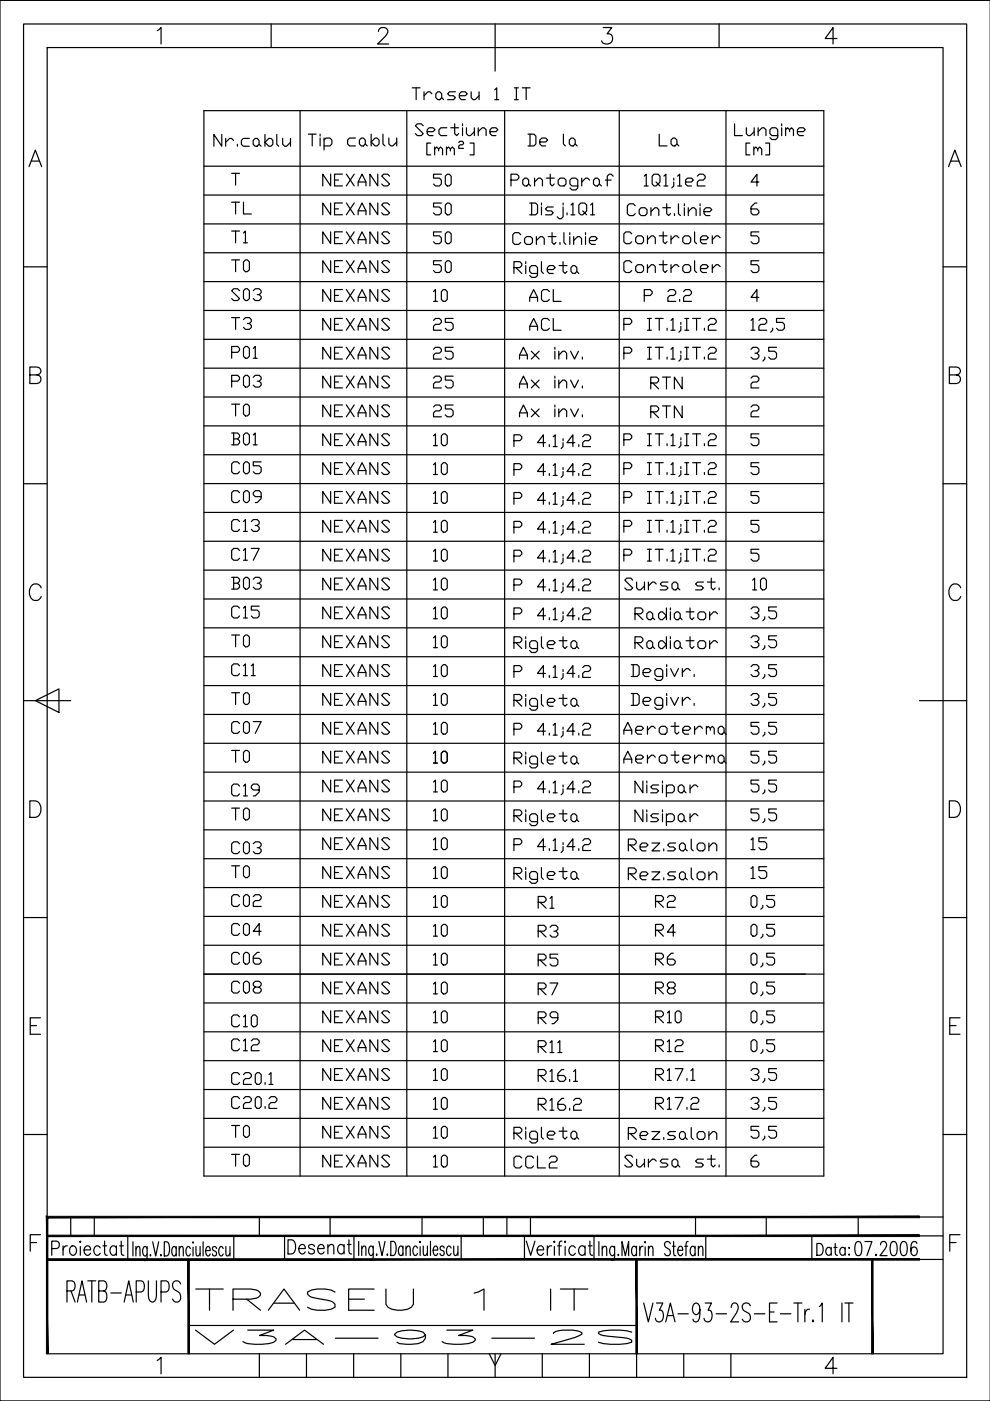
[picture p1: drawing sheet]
<svg xmlns="http://www.w3.org/2000/svg" width="210mm" height="297mm" viewBox="0 0 210 297" stroke-linecap="round" stroke-linejoin="round" font-family="sans-serif">
<!-- layer: 0 -->
<g fill="none" stroke="#000" stroke-width=".25">
<path d="M0 .1h210v296.9h-210zM5 5.1h200v286.9h-200zM10 10.1h190v276.9h-190zM33.3 6.5l.9-.7v3.5M57.5 5.1v5M80.2 6.7a.87 .87 0 0 1 .7-.9h.7a.85 .85 0 0 1 .5 1.4l-2 2.1h2.3M105 5.1v10M127.9 5.8h1.8l-1 1.4a1.12 1.12 0 0 1 1.2 1.3 1.12 1.12 0 0 1-1.5 .8l-.5-.1-.3-.5M152.5 5.1v5M177.5 8.2h-2.5l1.6-2.4v3.5M6.2 35.3l1.3-3.5 1.3 3.5M6.7 34.2h1.6"/>
<path d="M43.2 23.5h131.5v225.9h-131.5zM43.2 35.2h131.5M49.1 36.8h1.7M50 36.8v2.5M63.6 23.5v225.9M65.4 28.4h1.6M66.2 28.4v2.5M67.9 28.4v.5M67.9 29.3v1.6M68.7 29.7l.4-.4h.9l.4 .4v.8l-.4 .4h-1.3M68.7 29.3v2.5M75.4 29.3h-1.3l-.4 .4v.8l.4 .4h1.3"/>
<path d="M76.6 29.3h.4l.4 .4v.8l-.4 .4h-.4l-.4-.4v-.8zM77.4 30.5l.5 .4M78.7 30.1l.8-.8h.4l.5 .4v.8l-.5 .4h-.4zM78.7 28.4v2.5M81.2 28.4v2.1l.4 .4M82.4 29.3v1.2l.5 .4h.4l.8-.8M84.1 29.3v1.6M86.3 23.5v225.9M107 23.5v225.9M131.3 23.5v225.9M136.6 37.3l.4-.4v2.5M136.6 39.4h.8"/>
<path d="M139.1 38.6l.4 .4-.4 .4h-.4l-.4-.4v-1.7l.4-.4h.8l.4 .4v1.3l-.4 .4 .4 .4M140.8 37.3l.4-.4v2.5M140.8 39.4h.8M142.9 38.6v.8l-.5 .4M142.9 37.8v.4M143.7 37.3l.4-.4v2.5M143.7 39.4h.8M145.4 38.6h1.2l.4-.4-.4-.4h-.8l-.4 .4v.8l.4 .4h.8M147.8 37.3l.5-.4h.8l.4 .4v.5l-.4 .4h-.8l-.5 .4v.8h1.7M153.9 23.5v225.9M160.9 38.6h-1.7l1.3-1.7v2.5M201.1 35.3l1.3-3.5 1.4 3.5"/>
<path d="M201.6 34.2h1.7M5 56.6h5M43.2 47.5h131.5M43.2 53.6h131.5M43.2 59.7h131.5M43.2 41.4h131.5M109 56.7h1.2l.4-.4v-.4l-.4-.4h-1.2v2.5M109.4 56.7l1.2 1.3M110.4 49.7l-.4-.4h-.9l-.4 .4v1.7l.4 .4h.9l.4-.4M111.2 50.6l.4-.4h.9l.4 .4v.8l-.4 .4h-.9l-.4-.4zM111.5 55.5v.4M111.5 56.3v1.7"/>
<path d="M112.3 43h1.3l.4 .5v1.6l-.4 .4h-1.3M112.7 43v2.5M113.7 51l.9-.8h.4l.4 .4v1.2M113.7 50.2v1.6M114 58h-1.3l-.4-.4v-.9l.4-.4h.8l.5 .4v1.7l-.5 .4h-.8l-.4-.4M114.8 55.5v2.1l.4 .4M114.8 43.9v1.6M116 57.1h1.3l.4-.4-.4-.4h-.8l-.5 .4v.9l.5 .4h.8M116.2 50.2h1.7M117.1 49.3v2.1l.4 .4 .4-.4M117.3 43.9h-1.2l-.5 .4 .5 .4h.8l.4 .4-.4 .4h-1.3M118.5 56.3h1.7"/>
<path d="M118.7 51.4v.4M119.4 55.5v2.1l.4 .4 .4-.4M119.4 43.9v2.1l-.4 .4h-.4l-.5-.4M119.6 49.3v2.1l.4 .4M120.2 45.1v.4M120.8 49.3v.4M120.8 50.2v1.6M121.1 43.5l.4-.5v2.5M121.1 45.5h.8M121.5 56.3h.4l.4 .4v.9l-.4 .4h-.4l-.4-.4v-.9zM121.6 51l.9-.8h.4l.4 .4v1.2M121.6 50.2v1.6"/>
<path d="M122.3 57.6l.4 .4M123.6 44.7l.4 .4-.4 .4h-.5l-.4-.4v-1.6l.4-.5h.9l.4 .5v1.2l-.4 .4 .4 .4M124.1 49.3v.4M124.1 50.2v1.6M125 51h1.2l.4-.4-.4-.4h-.8l-.4 .4v.8l.4 .4h.8M125.2 43.5l.4-.5v2.5M125.2 45.5h.9M134.7 43.6l-.4-.4h-.9l-.4 .4v1.7l.4 .4h.9l.4-.4M135.5 44.5l.4-.5h.9l.4 .5v.8l-.4 .4h-.9l-.4-.4zM138 44.9l.9-.9h.4l.4 .5v1.2M138 44v1.7M140.5 44h1.7"/>
<path d="M141.4 43.2v2.1l.4 .4 .4-.4M143 45.3v.4M143.8 43.2v2.1l.5 .4M145.1 43.2v.4M145.1 44v1.7M145.9 44.9l.9-.9h.4l.4 .5v1.2M145.9 44v1.7M148.4 43.2v.4M148.4 44v1.7M149.3 44.9h1.2l.4-.4-.4-.5h-.8l-.4 .5v.8l.4 .4h.8M160.5 43h-.4l-.9 .9v1.2l.4 .4h.9l.4-.4v-.4l-.4-.4h-1.3M160.9 49.2h-1.7v.8h1.3l.4 .4v.9l-.4 .4h-.9l-.4-.4"/>
<path d="M160.9 55.3h-1.7v.8h1.3l.4 .4v.9l-.4 .4h-.9l-.4-.4M200 56.6h5M6.3 79.5h1.5l.5-.2a.8 .8 0 0 0 0-1.3l-.5-.2h-1.5v3.5h1.5a.92 .92 0 0 0 .9-.9 .92 .92 0 0 0-.9-.9M43.2 78.1h131.5M43.2 71.9h131.5M43.2 65.8h131.5M132.3 68.8h1.2l.4-.4v-.5l-.4-.4h-1.2v2.5M132.3 74.9h1.2l.4-.4v-.5l-.4-.4h-1.2v2.5M137.3 67.5h.8M137.3 70h.8M137.3 73.6h.8M137.3 76.1h.8"/>
<path d="M137.7 67.5v2.5M137.7 73.6v2.5M138.9 67.5h1.7M138.9 73.6h1.7M139.8 67.5v2.5M139.8 73.6v2.5M141.4 69.6v.4M141.4 75.7v.4M142.3 67.9l.4-.4v2.5M142.3 74l.4-.4v2.5M142.3 70h.8M142.3 76.1h.8"/>
<path d="M144.4 69.2v.8l-.5 .4M144.4 75.3v.8l-.5 .5M144.4 68.4v.4M144.4 74.5v.4M145.2 67.5h.8M145.2 70h.8M145.2 73.6h.8M145.2 76.1h.8M145.6 67.5v2.5M145.6 73.6v2.5M146.9 67.5h1.6M146.9 73.6h1.6"/>
<path d="M147.7 67.5v2.5M147.7 73.6v2.5M149.4 69.6v.4M149.4 75.7v.4M150.2 67.9l.4-.4h.8l.4 .4v.5l-.4 .4h-.8l-.4 .4v.8h1.6M150.2 74l.4-.4h.8l.4 .4v.5l-.4 .4h-.8l-.4 .4v.8h1.6M160.9 63.1h-1.7l1.3-1.7v2.5M201.3 79.5h1.5l.5-.2a.8 .8 0 0 0 0-1.3l-.5-.2h-1.5v3.5h1.5a.92 .92 0 0 0 .9-.9 .92 .92 0 0 0-.9-.9M43.2 84.2h131.5M43.2 96.4h131.5M43.2 90.3h131.5M109 93.4h1.2l.4-.4v-.4l-.4-.4h-1.2v2.5"/>
<path d="M109 99.6h1.2l.4-.5v-.4l-.4-.4h-1.2v2.5M115.6 93.8h-1.6l1.2-1.6v2.5M115.6 100h-1.6l1.2-1.7v2.5M116.5 94.3v.4M117.3 92.6l.4-.4v2.5M117.3 98.7l.4-.4v2.5M117.3 94.7h.8M119.4 93.8v.9l-.4 .4M119.4 100v.8l-.4 .4M119.4 93v.4M119.4 99.1v.5M121.9 93.8h-1.7l1.3-1.6v2.5"/>
<path d="M121.9 100h-1.7l1.3-1.7v2.5M122.7 94.3v.4M123.5 92.6l.5-.4h.8l.4 .4v.4l-.4 .4h-.8l-.5 .4v.9h1.7M123.5 98.7l.5-.4h.8l.4 .4v.4l-.4 .5h-.8l-.5 .4v.8h1.7M132.3 93.2h1.2l.4-.4v-.4l-.4-.4h-1.2v2.5M132.3 99.4h1.2l.4-.5v-.4l-.4-.4h-1.2v2.5M137.3 94.5h.8M137.3 98.1h.8M137.7 92v2.5M137.7 98.1v2.5M138.9 98.1h1.7M139.8 92v2.5"/>
<path d="M139.8 98.1v2.5M141.4 94.1v.4M142.3 92.4l.4-.4v2.5M142.3 98.5l.4-.4v2.5M142.3 94.5h.8M144.4 93.7v.8l-.5 .4M144.4 99.8v.8l-.5 .4M144.4 92.8v.4M144.4 98.9v.5M145.2 94.5h.8M145.2 98.1h.8M145.6 92v2.5"/>
<path d="M145.6 98.1v2.5M146.9 92h1.6M146.9 98.1h1.6M147.7 92v2.5M147.7 98.1v2.5M149.4 94.1v.4M150.2 92.4l.4-.4h.8l.4 .4v.4l-.4 .4h-.8l-.4 .5v.8h1.6M150.2 98.5l.4-.4h.8l.4 .4v.4l-.4 .5h-.8l-.4 .4v.8h1.6M159.2 80.2l.4-.4h.9l.4 .4v.4l-.4 .4h-.9l-.4 .4v.9h1.7M159.2 86.3l.4-.4h.9l.4 .4v.4l-.4 .4h-.9l-.4 .4v.9h1.7M160.9 92h-1.7v.8h1.3l.4 .4v.9l-.4 .4h-.9l-.4-.4M160.9 98.1h-1.7v.8h1.3l.4 .5v.8l-.4 .4h-.9l-.4-.4"/>
<path d="M5 102.6h5M43.2 114.8h131.5M43.2 108.6h131.5M43.2 102.5h131.5M109 111.8h1.2l.4-.4v-.4l-.4-.5h-1.2v2.5M109 105.7h1.2l.4-.5v-.4l-.4-.4h-1.2v2.5M109 117.9h1.2l.4-.4v-.4l-.4-.4h-1.2v2.5M115.6 112.2h-1.6l1.2-1.7v2.5M115.6 106.1h-1.6l1.2-1.7v2.5M115.6 118.3h-1.6l1.2-1.6v2.5M116.5 100.4v.4M116.5 106.5v.4"/>
<path d="M116.5 112.6v.4M116.5 118.7v.5M117.3 111l.4-.5v2.5M117.3 104.8l.4-.4v2.5M117.3 117.1l.4-.4v2.5M117.3 100.8h.8M117.3 113h.8M117.3 106.9h.8M117.3 119.2h.8M119.4 112.2v.8l-.4 .4M119.4 106.1v.8l-.4 .4M119.4 118.3v.9l-.4 .4"/>
<path d="M119.4 105.2v.5M119.4 111.4v.4M119.4 117.5v.4M121.9 112.2h-1.7l1.3-1.7v2.5M121.9 106.1h-1.7l1.3-1.7v2.5M121.9 118.3h-1.7l1.3-1.6v2.5M122.7 100.4v.4M122.7 106.5v.4M122.7 112.6v.4M122.7 118.7v.5M123.5 111l.5-.5h.8l.4 .5v.4l-.4 .4h-.8l-.5 .4v.8h1.7M123.5 104.8l.5-.4h.8l.4 .4v.4l-.4 .5h-.8l-.5 .4v.8h1.7"/>
<path d="M123.5 117.1l.5-.4h.8l.4 .4v.4l-.4 .4h-.8l-.5 .4v.9h1.7M132.3 111.6h1.2l.4-.4v-.4l-.4-.5h-1.2v2.5M132.3 105.5h1.2l.4-.4v-.5l-.4-.4h-1.2v2.5M132.3 117.7h1.2l.4-.4v-.4l-.4-.4h-1.2v2.5M137.3 100.6h.8M137.3 110.3h.8M137.3 112.8h.8M137.3 104.2h.8M137.3 106.7h.8M137.3 116.5h.8M137.3 119h.8M137.7 104.2v2.5"/>
<path d="M137.7 110.3v2.5M137.7 116.5v2.5M138.9 110.3h1.7M138.9 104.2h1.7M138.9 116.5h1.7M139.8 104.2v2.5M139.8 110.3v2.5M139.8 116.5v2.5M141.4 100.2v.4M141.4 106.3v.4M141.4 112.4v.4M141.4 118.5v.5"/>
<path d="M142.3 110.8l.4-.5v2.5M142.3 104.6l.4-.4v2.5M142.3 116.9l.4-.4v2.5M142.3 100.6h.8M142.3 112.8h.8M142.3 106.7h.8M142.3 119h.8M144.4 112v.8l-.5 .5M144.4 105.9v.8l-.5 .4M144.4 118.1v.9l-.5 .4M144.4 105.1v.4M144.4 111.2v.4"/>
<path d="M144.4 117.3v.4M145.2 100.6h.8M145.2 110.3h.8M145.2 112.8h.8M145.2 104.2h.8M145.2 106.7h.8M145.2 116.5h.8M145.2 119h.8M145.6 104.2v2.5M145.6 110.3v2.5M145.6 116.5v2.5M146.9 110.3h1.6"/>
<path d="M146.9 104.2h1.6M146.9 116.5h1.6M147.7 104.2v2.5M147.7 110.3v2.5M147.7 116.5v2.5M149.4 100.2v.4M149.4 106.3v.4M149.4 112.4v.4M149.4 118.5v.5M150.2 110.8l.4-.5h.8l.4 .5v.4l-.4 .4h-.8l-.4 .4v.8h1.6M150.2 104.6l.4-.4h.8l.4 .4v.5l-.4 .4h-.8l-.4 .4v.8h1.6M150.2 116.9l.4-.4h.8l.4 .4v.4l-.4 .4h-.8l-.4 .4v.9h1.6"/>
<path d="M160.9 110.3h-1.7v.9h1.3l.4 .4v.8l-.4 .4h-.9l-.4-.4M160.9 104.2h-1.7v.9h1.3l.4 .4v.8l-.4 .4h-.9l-.4-.4M160.9 116.5h-1.7v.8h1.3l.4 .4v.8l-.4 .5h-.9l-.4-.5M200 102.6h5M8.7 124.6a1.29 1.29 0 0 0-1.4-.8 1.29 1.29 0 0 0-1.1 1.3 1.54 1.54 0 0 0 .4 1.7 1.54 1.54 0 0 0 1.6 .3l.5-.6M43.2 139.2h131.5M43.2 133.1h131.5M43.2 127h131.5M43.2 120.9h131.5M109 124h1.2l.4-.4v-.4l-.4-.4h-1.2v2.5M109 130.1h1.2l.4-.4v-.4l-.4-.4h-1.2v2.5M109 136.3h1.2l.4-.5v-.4l-.4-.4h-1.2v2.5"/>
<path d="M109.4 136.3l1.2 1.2M111.5 135v.4M111.5 135.8v1.7M114 137.5h-1.3l-.4-.4v-.8l.4-.5h.8l.5 .5v1.6l-.5 .4h-.8l-.4-.4M114.8 135v2.1l.4 .4M115.6 124.4h-1.6l1.2-1.6v2.5M115.6 130.6h-1.6l1.2-1.7v2.5M116 136.7h1.3l.4-.4-.4-.5h-.8l-.5 .5v.8l.5 .4h.8M116.5 124.9v.4M116.5 131v.4M117.3 123.2l.4-.4v2.5M117.3 129.3l.4-.4v2.5"/>
<path d="M117.3 125.3h.8M117.3 131.4h.8M118.5 135.8h1.7M119.4 124.4v.9l-.4 .4M119.4 130.6v.8l-.4 .4M119.4 135v2.1l.4 .4 .4-.4M119.4 123.6v.4M119.4 129.7v.4M121.1 136.3l.4-.5h.4l.4 .5v.8l-.4 .4h-.4l-.4-.4zM121.9 124.4h-1.7l1.3-1.6v2.5M121.9 130.6h-1.7l1.3-1.7v2.5M122.3 137.1l.4 .4"/>
<path d="M122.7 124.9v.4M122.7 131v.4M123.5 123.2l.5-.4h.8l.4 .4v.4l-.4 .4h-.8l-.5 .4v.9h1.7M123.5 129.3l.5-.4h.8l.4 .4v.4l-.4 .4h-.8l-.5 .5v.8h1.7M203.7 124.6a1.29 1.29 0 0 0-1.5-.8 1.29 1.29 0 0 0-1 1.3 1.54 1.54 0 0 0 .3 1.7 1.54 1.54 0 0 0 1.7 .3l.5-.6M5 148.6h10M7.5 148.6l5-2.5v5zM43.2 157.6h131.5M43.2 151.5h131.5M43.2 145.4h131.5M109 142.4h1.2l.4-.4v-.5l-.4-.4h-1.2v2.5M109 154.6h1.2l.4-.4v-.4l-.4-.4h-1.2v2.5"/>
<path d="M109 148.5h1.2l.4-.4v-.4l-.4-.5h-1.2v2.5M109.4 148.5l1.2 1.2M111.5 147.2v.5M111.5 148.1v1.6M111.5 159.5v.4M114 149.7h-1.3l-.4-.4v-.8l.4-.4h.8l.5 .4v1.7l-.5 .4h-.8l-.4-.4M114.8 147.2v2.1l.4 .4M114.8 159.5v2.1l.4 .4M115.6 142.8h-1.6l1.2-1.7v2.5M115.6 155h-1.6l1.2-1.6v2.5M116 148.9h1.3l.4-.4-.4-.4h-.8l-.5 .4v.8l.5 .4h.8M116.5 143.2v.4"/>
<path d="M116.5 155.4v.5M117.3 141.5l.4-.4v2.5M117.3 153.8l.4-.4v2.5M117.3 143.6h.8M117.3 155.9h.8M118.5 148.1h1.7M119.4 142.8v.8l-.4 .4M119.4 155v.9l-.4 .4M119.4 147.2v2.1l.4 .4 .4-.4M119.4 159.5v2.1l.4 .4 .4-.4M119.4 142v.4M119.4 154.2v.4"/>
<path d="M121.1 148.5l.4-.4h.4l.4 .4v.8l-.4 .4h-.4l-.4-.4zM121.9 142.8h-1.7l1.3-1.7v2.5M121.9 155h-1.7l1.3-1.6v2.5M122.3 149.3l.4 .4M122.7 143.2v.4M122.7 155.4v.5M123.5 141.5l.5-.4h.8l.4 .4v.5l-.4 .4h-.8l-.5 .4v.8h1.7M123.5 153.8l.5-.4h.8l.4 .4v.4l-.4 .4h-.8l-.5 .4v.9h1.7M133.8 140.9h1.3l.4 .4v1.7l-.4 .4h-1.3M133.8 147h1.3l.4 .5v1.6l-.4 .4h-1.3M134.3 140.9v2.5M134.3 147v2.5"/>
<path d="M136.3 142.6h1.3l.4-.4-.4-.4h-.8l-.5 .4v.8l.5 .4h.8M136.3 148.7h1.3l.4-.4-.4-.4h-.8l-.5 .4v.8l.5 .4h.8M140.5 143.4h-1.2l-.5-.4v-.8l.5-.4h.8l.4 .4v1.6l-.4 .5h-.8l-.5-.5M140.5 149.5h-1.2l-.5-.4v-.8l.5-.4h.8l.4 .4v1.7l-.4 .4h-.8l-.5-.4M141.4 140.9v.4M141.4 141.8v1.6M141.4 147v.5M141.4 147.9v1.6M142.2 141.8l.8 1.6 .8-1.6M142.2 147.9l.8 1.6 .8-1.6M144.7 141.8v1.6M144.7 147.9v1.6"/>
<path d="M146.3 142.2l-.4-.4h-.4l-.8 .8M146.3 148.3l-.4-.4h-.4l-.8 .8M147.2 143v.4M147.2 149.1v.4M195 148.6h10M6.3 169.8h1.2a1.87 1.87 0 0 1 1.2 1.7 1.87 1.87 0 0 1-1.2 1.8h-1.2zM43.2 169.8h131.5M43.2 163.7h131.5M43.2 175.9h131.5M109 173h1.2l.4-.5v-.4l-.4-.4h-1.2v2.5M109 166.8h1.2l.4-.4v-.4l-.4-.4h-1.2v2.5M109 160.7h1.2l.4-.4v-.4l-.4-.4h-1.2v2.5"/>
<path d="M109 179.1h1.2l.4-.4v-.4l-.4-.5h-1.2v2.5M109.4 173l1.2 1.2M109.4 160.7l1.2 1.3M111.5 160.3v1.7M111.5 171.7v.4M111.5 172.5v1.7M114 174.2h-1.3l-.4-.4v-.8l.4-.5h.8l.5 .5v1.6l-.5 .4h-.8l-.4-.4M114 162h-1.3l-.4-.4v-.9l.4-.4h.8l.5 .4v1.7l-.5 .4h-.8l-.4-.4M114.8 171.7v2.1l.4 .4M115.6 167.3h-1.6l1.2-1.7v2.5M115.6 179.5h-1.6l1.2-1.7v2.5M116 173.4h1.3l.4-.4-.4-.5h-.8l-.5 .5v.8l.5 .4h.8"/>
<path d="M116 161.1h1.3l.4-.4-.4-.4h-.8l-.5 .4v.9l.5 .4h.8M116.5 167.7v.4M116.5 179.9v.4M117.3 166l.4-.4v2.5M117.3 178.3l.4-.5v2.5M117.3 168.1h.8M118.5 172.5h1.7M118.5 160.3h1.7M119.4 171.7v2.1l.4 .4 .4-.4M119.4 167.3v.8l-.4 .4M119.4 179.5v.8l-.4 .4M119.4 166.4v.4"/>
<path d="M119.4 178.7v.4M121.1 173l.4-.5h.4l.4 .5v.8l-.4 .4h-.4l-.4-.4zM121.1 160.7l.4-.4h.4l.4 .4v.9l-.4 .4h-.4l-.4-.4zM121.9 167.3h-1.7l1.3-1.7v2.5M121.9 179.5h-1.7l1.3-1.7v2.5M122.3 173.8l.4 .4M122.3 161.6l.4 .4M122.7 167.7v.4M122.7 179.9v.4M123.5 166l.5-.4h.8l.4 .4v.4l-.4 .4h-.8l-.5 .5v.8h1.7M123.5 178.3l.5-.5h.8l.4 .5v.4l-.4 .4h-.8l-.5 .4v.8h1.7M136.3 165.6v2.5l-1.7-2.5v2.5"/>
<path d="M136.3 171.7v2.5l-1.7-2.5v2.5M137.1 165.6v.4M137.1 166.4v1.7M137.1 171.7v.4M137.1 172.5v1.7M139.6 166.4h-1.2l-.4 .4 .4 .5h.8l.4 .4-.4 .4h-1.2M139.6 172.5h-1.2l-.4 .5 .4 .4h.8l.4 .4-.4 .4h-1.2M140.5 165.6v.4M140.5 166.4v1.7M140.5 171.7v.4M140.5 172.5v1.7M141.3 166.8l.4-.4h.8l.5 .4v.9l-.5 .4h-1.2"/>
<path d="M141.3 173l.4-.5h.8l.5 .5v.8l-.5 .4h-1.2M141.3 166.4v2.5M141.3 172.5v2.5M143.8 166.8l.4-.4h.4l.4 .4v.9l-.4 .4h-.4l-.4-.4zM143.8 173l.4-.5h.4l.4 .5v.8l-.4 .4h-.4l-.4-.4zM145 167.7l.5 .4M145 173.8l.5 .4M146.3 166.4v1.7M146.3 172.5v1.7M148 166.8l-.4-.4h-.5l-.8 .9M148 173l-.4-.5h-.5l-.8 .9M201.3 169.8h1.1a1.87 1.87 0 0 1 1.3 1.7 1.87 1.87 0 0 1-1.3 1.8h-1.1z"/>
<path d="M5 194.5h5M43.2 188.2h131.5M43.2 182.1h131.5M43.2 194.3h131.5M109 185.2h1.2l.4-.4v-.4l-.4-.5h-1.2v2.5M109.4 185.2l1.2 1.2M111.5 183.9v.5M111.5 184.8v1.6M114 186.4h-1.3l-.4-.4v-.8l.4-.4h.8l.5 .4v1.7l-.5 .4h-.8l-.4-.4M114.8 183.9v2.1l.4 .4M116 185.6h1.3l.4-.4-.4-.4h-.8l-.5 .4v.8l.5 .4h.8M117.3 180.3h.8"/>
<path d="M118.5 184.8h1.7M119.4 183.9v2.1l.4 .4 .4-.4M121.1 185.2l.4-.4h.4l.4 .4v.8l-.4 .4h-.4l-.4-.4zM122.3 186l.4 .4M200 194.5h5M6.4 217.5h1.3M8.6 215.8h-2.2v3.5h2.2M43.2 218.8h131.5M43.2 212.6h131.5M43.2 206.5h131.5M43.2 200.4h131.5M159.2 202.5l.4-.4h.5l.4 .4v1.7l-.4 .4h-.5l-.4-.4z"/>
<path d="M161.7 204.2v.4l-.4 .4M164.2 202.1h-1.6v.8h1.2l.4 .5v.8l-.4 .4h-.8l-.4-.4M201.4 217.5h1.3M203.5 215.8h-2.1v3.5h2.1M43.2 231h131.5M43.2 224.9h131.5M43.2 237.1h131.5M111.5 239v.4M111.5 239.8v1.7M114.8 239v2.1l.4 .4M118.5 239.8h1.7M119.4 239v2.1l.4 .4 .4-.4"/>
<path d="M121.5 239.8h.4l.4 .5v.8l-.4 .4h-.4l-.4-.4v-.8zM159.6 220.5h.5l.4 .4v1.6l-.4 .5h-.5l-.4-.5v-1.6zM161.7 222.5v.5l-.4 .4M164.2 220.5h-1.6v.8h1.2l.4 .4v.8l-.4 .5h-.8l-.4-.5M5 240.5h5M43.2 243.2h131.5M109 240.3h1.2l.4-.5v-.4l-.4-.4h-1.2v2.5M109.4 240.3l1.2 1.2M114 241.5h-1.3l-.4-.4v-.8l.4-.5h.8l.5 .5v1.6l-.5 .4h-.8l-.4-.4M116 240.7h1.3l.4-.4-.4-.5h-.8l-.5 .5v.8l.5 .4h.8M122.3 241.1l.4 .4M160.5 244.9h-.4l-.9 .9v1.2l.4 .4h.9l.4-.4v-.4l-.4-.4h-1.3"/>
<path d="M195 258h5M200 240.5h5M6.4 263.4h1.3M8.6 261.8h-2.2v3.5M195 267h5M195 262h5M201.4 263.4h1.3M203.5 261.8h-2.1v3.5M33.3 288.4l.9-.6v3.5M55 287v5M65 287v5M75 287v5"/>
<path d="M85 287v5M95 287v5M103.7 287l1.3 2.5 1.2-2.5M105 287v5M115 287v5M125 287v5M135 287v5M145 287v5M155 287v5M177.5 290.1h-2.5l1.6-2.3v3.5"/>
</g>
<!-- layer: INDICATOR -->
<g fill="none" stroke="#000" stroke-width=".25">
<path d="M15 258v4M20 258v4M55 258v4M70 258v4M89.5 258v4M102.5 258v4M107.5 258v4M112.5 258v4M147.5 258v4M162.5 258v4M182 258v4M11 264.7h1a.82 .82 0 0 0 .6-.8 .82 .82 0 0 0-.6-.8h-1v3"/>
<path d="M13.4 264.1v2M14.2 273.7h1.1a1.22 1.22 0 0 0 0-2.1h-1.1v4.5M14.3 264.1a.81 .81 0 0 0-.9 .9M15.1 273.7l.8 2.4M15.1 264.3a.64 .64 0 0 1 1 .3 1.01 1.01 0 0 1-.8 1.5 1.19 1.19 0 0 1-.2-1.8zM16.4 276.1l1-4.5 1 4.5M16.8 274.6h1.2M17 263.1l.1 .2-.1 .1-.1-.1zM17 264.3v1.8M17.8 265h1.4a.67 .67 0 0 0-.4-.8 .67 .67 0 0 0-.9 .4 1.01 1.01 0 0 0 .8 1.5l.5-.4M18.6 271.6h1.7M19.5 271.6v4.5"/>
<path d="M20.9 273.7h1.1a1.22 1.22 0 0 0 0-2.1h-1.1v4.5h1.1a1.39 1.39 0 0 0 0-2.4M21.3 264.6a.66 .66 0 0 0-.7-.5 .66 .66 0 0 0-.6 .5 1.01 1.01 0 0 0 .8 1.5l.5-.4M21.8 264.1h.8M22.2 263.1v2.5l.1 .4 .4 .1M23.5 274.1h2.2M24.7 264.6a.67 .67 0 0 0-.6-.5 .67 .67 0 0 0-.7 .5 1.01 1.01 0 0 0 .8 1.5l.5-.4M24.7 264.1v2M25.4 264.1h.8M25.7 263.1v2.5l.1 .4 .5 .1M26.3 276.1l1-4.5 1 4.5M26.7 274.6h1.2M27.1 262v5"/>
<path d="M28.2 263.3v3M28.8 264.9l.4-.6 .4 .1 .1 1.9M28.8 264.3v2M28.9 273.9h1.1a1.39 1.39 0 0 0 0-2.3h-1.1v4.5M31.2 264.3l-.1 2.7-.2 .3-.4-.2M31.2 264.7l-.3-.4-.4 .1a1.48 1.48 0 0 0 .1 1.9h.3l.3-.4M31.5 271.6v3.2l.3 1.1 .4 .2 .6-.2 .2-.5 .2-3.8M31.9 266v.3zM32.4 263.3l.6 3 .6-3M34.1 266v.3zM34.1 273.9h1.1a1.39 1.39 0 0 0 0-2.3h-1.1v4.5M34.8 263.3h.6a2.2 2.2 0 0 1 0 3h-.6z"/>
<path d="M37.4 264.7l-.4-.4h-.2a1.45 1.45 0 0 0 0 2h.2l.4-.4M37.4 264.3v2M38 264.9l.4-.6 .4 .1 .1 1.9M38 264.3v2M38.3 272.2a.92 .92 0 0 0-1.3-.5 .92 .92 0 0 0-.3 1.4l.4 .4a1.52 1.52 0 0 1 1 2.4 .88 .88 0 0 1-1.5-.5M40.4 264.7l-.4-.4h-.2a1.45 1.45 0 0 0 0 2h.2l.4-.4M40.9 263.3v.3zM40.9 264.4v1.9M41.6 264.3v1.8l.4 .2 .4-.6M42.4 264.3v2M43.1 263.3v3M43.6 265.1h1v-.2a.53 .53 0 0 0-.6-.6 1.45 1.45 0 0 0 0 2h.2l.4-.4"/>
<path d="M45.9 264.7l-.3-.4-.5 .1v.6l.6 .3a.54 .54 0 0 1 .2 .6 .54 .54 0 0 1-.6 .4l-.3-.4M47.3 264.7l-.3-.4-.4 .1a1.48 1.48 0 0 0 .2 1.9h.2l.3-.4M47.9 264.3l.1 1.8 .4 .2 .4-.6M48.8 264.3v2M49.6 262.2v5M60.3 261.9v5.1M61.1 262.9h.8a1.76 1.76 0 0 1 0 3h-.8zM63.4 264.7h1.3a.67 .67 0 0 0-.4-.8 .67 .67 0 0 0-.8 .4 1.01 1.01 0 0 0 .8 1.6l.4-.5M66.7 264.3a.66 .66 0 0 0-.7-.5 .66 .66 0 0 0-.6 .5l.4 .4 .5 .2a.56 .56 0 0 1 .3 .8 .71 .71 0 0 1-1.2-.3M67.4 264.7h1.3a.67 .67 0 0 0-.4-.8 .67 .67 0 0 0-.8 .4 1.01 1.01 0 0 0 .8 1.6l.4-.5M69.5 264.4l.6-.5 .6 .1 .1 1.9M69.5 263.9v2"/>
<path d="M73 264.3a.67 .67 0 0 0-.7-.5 .67 .67 0 0 0-.6 .5 1.01 1.01 0 0 0 .8 1.6l.5-.5M73 263.9v2M73.6 263.9h.8M74 262.9v2.4l.1 .4 .4 .2M75 262v5M76.1 263.2v3M76.7 264.8l.4-.6 .4 .1 .1 1.9M76.7 264.2v2M79.1 264.2l-.1 2.7-.2 .3-.4-.2M79.1 264.6l-.3-.4-.4 .1a1.48 1.48 0 0 0 .2 1.9h.2l.3-.4M79.9 265.9v.3zM80.3 263.2l.7 3 .6-3"/>
<path d="M82.1 265.9v.3zM82.9 263.2h.5a2.17 2.17 0 0 1 0 3h-.5zM85.4 264.6l-.3-.4h-.2a1.4 1.4 0 0 0 0 2h.2l.3-.4M85.4 264.2v2M86.1 264.8l.4-.6 .4 .1 .1 1.9M86.1 264.2v2M88.5 264.6l-.3-.4-.4 .1a1.48 1.48 0 0 0 .1 1.9h.3l.3-.4M89.1 263.2v.3zM89.1 264.3v1.9M89.7 264.2l.1 1.9 .4 .1 .4-.6M90.6 264.2v2M91.3 263.2v3"/>
<path d="M91.8 265h1v-.2a.53 .53 0 0 0-.6-.6 1.4 1.4 0 0 0 0 2h.3l.3-.4M94.2 264.6l-.1-.3-.2-.1-.5 .1-.1 .3a.98 .98 0 0 0 .8 .7 .55 .55 0 0 1-.5 .9l-.2-.1-.1-.3M95.6 264.6l-.3-.4-.4 .1a1.48 1.48 0 0 0 .2 1.9h.2l.3-.4M96.2 264.2l.1 1.9 .4 .1 .4-.6M97.1 264.2v2M97.8 262v5M111.2 262v5M111.6 263.1l.9 3 .9-3M113.9 265h1.4a.67 .67 0 0 0-.5-.8 .67 .67 0 0 0-.8 .4 1.01 1.01 0 0 0 .8 1.5l.5-.4M116 264.1v2M117 264.1a.81 .81 0 0 0-1 .9M117.5 263.1l.2 .2-.2 .1-.1-.1z"/>
<path d="M117.5 264.3v1.8M118.2 264.1h.8M119.1 263.1l-.4 .2-.1 .4v2.4M119.8 263.1v.3l-.1-.1zM119.8 264.3v1.8M122 264.6a.67 .67 0 0 0-.6-.5 .67 .67 0 0 0-.7 .5 1.01 1.01 0 0 0 .8 1.5l.5-.4M124 264.6a.67 .67 0 0 0-.6-.5 .67 .67 0 0 0-.6 .5 1.01 1.01 0 0 0 .8 1.5l.4-.4M124 264.1v2M124.7 264.1h.8M125.1 263.1v2.5l.1 .4 .4 .1M125.9 262v5M127 263.2v3"/>
<path d="M127.7 264.8l.4-.6 .5 .2v1.8M127.7 264.2v2M130.3 264.2l-.1 2.7-.2 .3-.5-.1M130.3 264.7l-.3-.5h-.3a1.33 1.33 0 0 0 0 2h.3l.3-.4M131.1 265.9v.3zM131.9 266.2v-3l.7 3 .7-3v3M134.9 264.7l-.3-.5h-.3a1.35 1.35 0 0 0 0 2h.3l.3-.4M134.9 264.2v2M135.6 264.2v2M136.3 264.2l-.4 .2-.3 .7M136.5 276.3l1 4 .9-4M136.8 263.2v.3z"/>
<path d="M136.8 264.4v1.8M137.5 264.8l.4-.6 .5 .2 .1 1.8M137.5 264.2v2M139.2 276.3h1.3l-.7 1.5h.4a1.55 1.55 0 0 1-.3 2.5 .78 .78 0 0 1-1-.8M141.5 278.9h1.2M142.1 263.7a.67 .67 0 0 0-1.1-.3 .67 .67 0 0 0 .2 1.1 1.06 1.06 0 0 1 .9 1.3 .64 .64 0 0 1-.6 .5 .64 .64 0 0 1-.6-.5M142.6 264.2h.6M142.8 263.2v2.5l.1 .4 .4 .1M143.7 265.1h1v-.3a.54 .54 0 0 0-.6-.6 1.35 1.35 0 0 0 0 2h.3l.3-.4M143.7 278.5h2.2M145.2 264.2h.6M145.9 263.2l-.4 .2-.1 .4v2.4"/>
<path d="M147.4 264.7l-.4-.5h-.2a1.35 1.35 0 0 0 0 2h.2l.4-.4M147.4 264.2v2M148.1 264.8l.4-.6 .4 .2 .1 1.8M148.1 264.2v2M148.4 277.6l-.1 .6-.3 .3-.3 .2a1.32 1.32 0 0 1-.9-1.2 1.32 1.32 0 0 1 .9-1.2l.3 .2a4.1 4.1 0 0 1 0 3.6l-.6 .2-.4-.2-.1-.4M149.5 276.3h1.4l-.8 1.5h.4a1.56 1.56 0 0 1-.3 2.5 .8 .8 0 0 1-.9-.8M149.6 262v5M151.8 278.5h2.3M155 277.2l.3-.7 .2-.2h.5a1.4 1.4 0 0 1 .1 2.1l-1.2 1.9h1.7M159.1 276.8a.92 .92 0 0 0-1.5-.3 .92 .92 0 0 0 .3 1.5 1.44 1.44 0 0 1 1.2 1.7 .92 .92 0 0 1-.9 .6 .92 .92 0 0 1-.8-.6M160 278.5h2.2M163.2 278.2h.9"/>
<path d="M164.8 276.3h-1.6v4h1.6M165.5 278.5h2.2M168.3 276.3h1.7M169.2 276.3v4M170.6 277.6v2.7M171.6 277.6h-.3l-.3 .2-.4 .9M172.1 262v5M172.4 279.9l.1 .2-.1 .2-.2-.2zM173.2 263.6h.7a1.49 1.49 0 0 1 0 2.5h-.7zM173.7 277l.6-.7v4M176.2 264.8l-.2-.2a.79 .79 0 0 0-.9 .4 .79 .79 0 0 0 .3 1 .52 .52 0 0 0 .8-.2M176.2 264.5v1.6"/>
<path d="M176.8 264.5h.7M177.1 263.6v2.1l.1 .3 .4 .1M178.5 276.3v4M179.1 276.3h1.7M179.2 264.8l-.2-.2a.79 .79 0 0 0-1 .4 .79 .79 0 0 0 .3 1 .52 .52 0 0 0 .9-.2M179.2 264.5v1.6M180 276.3v4M180 264.5v.2zM180 265.9v.2zM181.6 263.4l.5-.2a1.5 1.5 0 0 1 .6 1.7l-.3 1.2-.5 .1a1.5 1.5 0 0 1-.7-1.7zM183.4 263.2h1.5l-1.1 3M185.7 265.9v.3z"/>
<path d="M186.7 263.9l.1-.4a.69 .69 0 0 1 1-.1 .69 .69 0 0 1 .1 1l-1.3 1.8h1.5M189.1 263.4l.5-.2a1.49 1.49 0 0 1 .6 1.7l-.3 1.2-.5 .1a1.49 1.49 0 0 1-.7-1.7zM191.2 263.4l.5-.2a1.49 1.49 0 0 1 .7 1.7l-.4 1.2-.5 .1a1.52 1.52 0 0 1-.6-1.7zM194.4 263.6l-.1-.2-.3-.2-.6 .2a3 3 0 0 0 0 2.7 .89 .89 0 0 0 1.2-.6 .89 .89 0 0 0-.7-1.1l-.5 .1-.3 .7M40 281h95M141.1 280.3l1-4 1 4"/>
</g>
<g fill="#000" stroke="#000" stroke-width=".21">
<path d="M10.1 258.2h184.9v-.3zM9.8 257.9h185.2l-184.9 .3zM9.8 257.9l.3 29.1v-28.8zM9.8 257.9l.3 29.1h-.3z"/>
<path d="M10 262.2h185v-.3zM10 261.9h185l-185 .3z"/>
<path d="M10 267.2h185v-.3zM10 266.9h185l-185 .3z"/>
<path d="M39.8 267v20h.3zM39.8 267h.3v20z"/>
<path d="M134.8 267v20h.3zM134.8 267h.3v20z"/>
<path d="M184.8 267v20h.3zM184.8 267h.3v20z"/>
</g>
<text font-size="8.4" x="40.2" y="279">TRASEU 1 IT</text>
<text font-size="7.1" x="107.2" y="41.6">Pantograf</text>
<g font-size="6.6">
<text x="154.5" y="30.7">Lungime</text>
<text x="158" y="78">3,5</text>
<text x="158" y="133">3,5</text>
<text x="158" y="151.3">3,5</text>
<text x="158" y="169.7">5,5</text>
<text x="158" y="243.1">5,5</text>
</g>
<g font-size="6.2">
<text x="89.3" y="34.2">[mm ]</text>
<text x="157" y="34.2">[m]</text>
<text x="67" y="46.9">NEXANS</text>
<text x="158" y="71.6">12,5</text>
<text x="136.9" y="90">RTN</text>
<text x="48" y="107.9">C09</text>
<text x="48" y="126.3">B03</text>
<text x="158" y="139">3,5</text>
<text x="48" y="144.6">C11</text>
<text x="158" y="145">3,5</text>
<text x="158" y="157.3">5,5</text>
<text x="158" y="163.3">5,5</text>
<text x="158" y="175.7">5,5</text>
<text x="48" y="182.4">C03</text>
<text x="158" y="194">0,5</text>
<text x="158" y="200">0,5</text>
<text x="158" y="212.4">0,5</text>
<text x="48" y="219.1">C10</text>
<text x="158" y="218.4">0,5</text>
<text x="158" y="230.7">3,5</text>
<text x="158" y="236.7">3,5</text>
<text x="90.7" y="242.7">10</text>
<text x="40.2" y="286.1">V3A-93-2S</text>
</g>
<g font-size="5.7">
<text x="86.1" y="22.2">Traseu 1 IT</text>
<text x="86.8" y="30">Sectiune</text>
<text x="44.1" y="32.1">Nr.cablu</text>
<text x="110.8" y="32.1">De la</text>
<text x="138.6" y="32.1">La</text>
<text x="67" y="40.6">NEXANS</text>
<text x="90.7" y="40.6">50</text>
<text x="48" y="46.6">TL</text>
<text x="90.7" y="46.9">50</text>
<text x="48" y="52.6">T1</text>
<text x="67" y="52.9">NEXANS</text>
<text x="90.7" y="52.9">50</text>
<text x="130.9" y="52.9">Controler</text>
<text x="48" y="58.9">T0</text>
<text x="67" y="58.9">NEXANS</text>
<text x="90.7" y="58.9">50</text>
<text x="130.9" y="58.9">Controler</text>
<text x="48" y="64.9">S03</text>
<text x="67" y="65.3">NEXANS</text>
<text x="90.7" y="65.3">10</text>
<text x="111.1" y="65.3">ACL</text>
<text x="135.5" y="65.3">P 2.2</text>
<text x="48" y="70.9">T3</text>
<text x="67" y="71.3">NEXANS</text>
<text x="90.7" y="71.3">25</text>
<text x="111.1" y="71.3">ACL</text>
<text x="48" y="77.3">P01</text>
<text x="67" y="77.3">NEXANS</text>
<text x="90.7" y="77.3">25</text>
<text x="109" y="77.3">Ax inv.</text>
<text x="48" y="83.3">P03</text>
<text x="67" y="83.6">NEXANS</text>
<text x="90.7" y="83.6">25</text>
<text x="109" y="83.6">Ax inv.</text>
<text x="136.9" y="83.6">RTN</text>
<text x="48" y="89.3">T0</text>
<text x="67" y="89.6">NEXANS</text>
<text x="90.7" y="89.6">25</text>
<text x="109" y="89.6">Ax inv.</text>
<text x="48" y="95.6">B01</text>
<text x="67" y="95.6">NEXANS</text>
<text x="90.7" y="95.6">10</text>
<text x="48" y="101.6">C05</text>
<text x="67" y="102">NEXANS</text>
<text x="90.7" y="102">10</text>
<text x="67" y="107.9">NEXANS</text>
<text x="90.7" y="107.9">10</text>
<text x="48" y="113.9">C13</text>
<text x="67" y="113.9">NEXANS</text>
<text x="90.7" y="113.9">10</text>
<text x="48" y="119.9">C17</text>
<text x="67" y="120.3">NEXANS</text>
<text x="90.7" y="120.3">10</text>
<text x="67" y="126.3">NEXANS</text>
<text x="90.7" y="126.3">10</text>
<text x="131.2" y="126.3">Sursa st.</text>
<text x="158.4" y="126.3">10</text>
<text x="48" y="132.3">C15</text>
<text x="67" y="132.3">NEXANS</text>
<text x="90.7" y="132.3">10</text>
<text x="133.3" y="132.6">Radiator</text>
<text x="48" y="138.3">T0</text>
<text x="67" y="138.6">NEXANS</text>
<text x="90.7" y="138.6">10</text>
<text x="133.3" y="138.6">Radiator</text>
<text x="67" y="144.6">NEXANS</text>
<text x="90.7" y="144.6">10</text>
<text x="48" y="150.6">T0</text>
<text x="67" y="150.6">NEXANS</text>
<text x="90.7" y="150.6">10</text>
<text x="48" y="156.6">C07</text>
<text x="67" y="157">NEXANS</text>
<text x="90.7" y="157">10</text>
<text x="130.9" y="157">Aeroterma</text>
<text x="48" y="163">T0</text>
<text x="67" y="163">NEXANS</text>
<text x="90.7" y="163">10</text>
<text x="130.9" y="163">Aeroterma</text>
<text x="48" y="170">C19</text>
<text x="67" y="169">NEXANS</text>
<text x="90.7" y="169">10</text>
<text x="48" y="175">T0</text>
<text x="67" y="175.3">NEXANS</text>
<text x="90.7" y="175.3">10</text>
<text x="67" y="181.3">NEXANS</text>
<text x="90.7" y="181.3">10</text>
<text x="131.9" y="181.7">Rez.salon</text>
<text x="158" y="181.3">15</text>
<text x="48" y="187.3">T0</text>
<text x="67" y="187.3">NEXANS</text>
<text x="90.7" y="187.3">10</text>
<text x="131.9" y="187.7">Rez.salon</text>
<text x="158" y="187.3">15</text>
<text x="48" y="193.3">C02</text>
<text x="67" y="193.7">NEXANS</text>
<text x="90.7" y="193.7">10</text>
<text x="112.9" y="193.7">R1</text>
<text x="137.6" y="193.7">R2</text>
<text x="48" y="199.7">C04</text>
<text x="67" y="199.7">NEXANS</text>
<text x="90.7" y="199.7">10</text>
<text x="112.9" y="200">R3</text>
<text x="137.6" y="199.7">R4</text>
<text x="48" y="205.7">C06</text>
<text x="67" y="205.7">NEXANS</text>
<text x="90.7" y="205.7">10</text>
<text x="112.9" y="206">R5</text>
<text x="137.6" y="205.7">R6</text>
<text x="48" y="211.7">C08</text>
<text x="67" y="212">NEXANS</text>
<text x="90.7" y="212">10</text>
<text x="112.9" y="212">R7</text>
<text x="137.6" y="212">R8</text>
<text x="67" y="218">NEXANS</text>
<text x="90.7" y="218">10</text>
<text x="112.9" y="218.4">R9</text>
<text x="137.6" y="218">R10</text>
<text x="48" y="224">C12</text>
<text x="67" y="224">NEXANS</text>
<text x="90.7" y="224">10</text>
<text x="112.9" y="224.4">R11</text>
<text x="137.6" y="224">R12</text>
<text x="48" y="231.1">C20.1</text>
<text x="67" y="230.4">NEXANS</text>
<text x="90.7" y="230.4">10</text>
<text x="112.9" y="230.4">R16.1</text>
<text x="137.6" y="230.4">R17.1</text>
<text x="48" y="236.4">C20.2</text>
<text x="67" y="236.4">NEXANS</text>
<text x="90.7" y="236.4">10</text>
<text x="112.9" y="236.7">R16.2</text>
<text x="137.6" y="236.4">R17.2</text>
<text x="48" y="242.4">T0</text>
<text x="67" y="242.4">NEXANS</text>
<text x="131.9" y="242.7">Rez.salon</text>
<text x="48" y="248.4">T0</text>
<text x="67" y="248.7">NEXANS</text>
<text x="90.7" y="248.7">10</text>
<text x="107.6" y="248.7">CCL2</text>
<text x="131.2" y="248.7">Sursa st.</text>
</g>
</svg>
